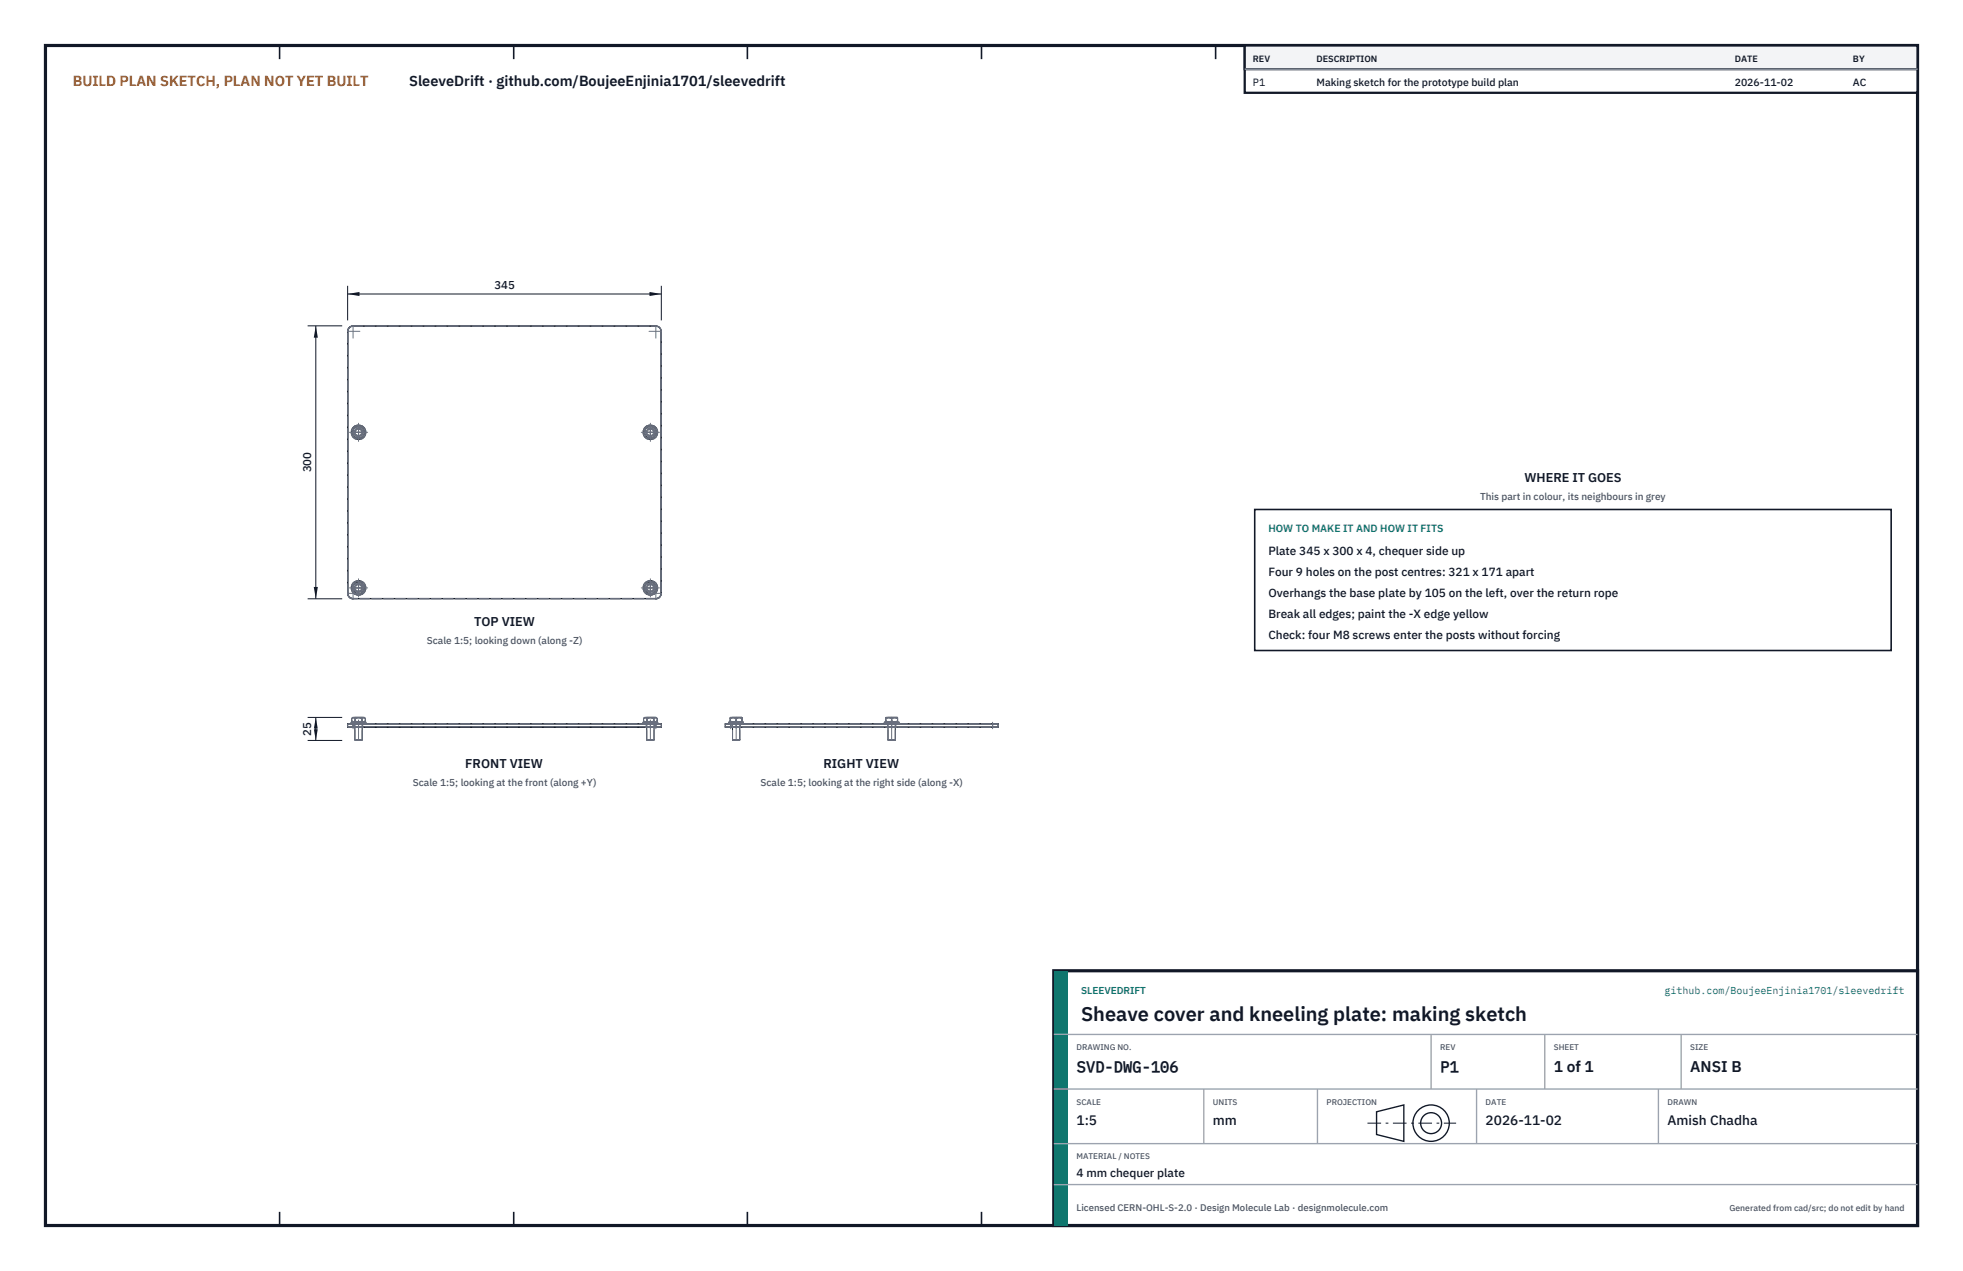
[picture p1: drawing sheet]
<svg xmlns="http://www.w3.org/2000/svg" width="432mm" height="279mm" viewBox="0 0 432 279" stroke-linecap="round" stroke-linejoin="round" font-family="sans-serif">
<path d="M10 10h411.8v259.4h-411.8z" fill="none" stroke="#111827" stroke-width=".7" stroke-linecap="butt"/>
<g fill="none" stroke="#111827" stroke-width=".35">
<path d="M61.5 10v3M113 10v3M164.4 10v3M215.9 10v3M267.4 10v3M318.9 10v3M370.3 10v3M61.5 266.4v3M113 266.4v3M164.4 266.4v3M215.9 266.4v3M267.4 266.4v3"/>
<path d="M318.9 266.4v3M370.3 266.4v3"/>
</g>
<g fill="none" stroke="#111727" stroke-width=".22">
<path d="M76.5 72.8h.1M76.5 72.8v57.6M77.7 71.6a1.2 1.2 0 0 0-1.2 1.2M77.7 71.7a1.12 1.12 0 0 0-1.2 1.1M77.7 71.6v.1M77.7 71.6h66.6M77.7 71.7h66.6M144.3 71.6a1.2 1.2 0 0 1 1.2 1.2M144.3 71.7a1.12 1.12 0 0 1 1.1 1.1M144.3 71.6v.1M145.4 72.8h.1M145.4 72.8v57.6"/>
<path d="M145.5 72.8v57.6M78.1 93.7h1a.96 .96 0 0 1 1 1 .92 .92 0 0 1-.2 1.2 .96 .96 0 0 1-1.3 .4 .88 .88 0 0 1-1-.8 .97 .97 0 0 1 .3-1.4zM142.3 93.7h1a.96 .96 0 0 1 1 1 .92 .92 0 0 1-.2 1.2 .96 .96 0 0 1-1.3 .4 .89 .89 0 0 1-1-.8 .97 .97 0 0 1 .3-1.4zM76.5 130.4a1.2 1.2 0 0 0 1.2 1.2M76.5 130.4h.1M76.5 130.4a1.12 1.12 0 0 0 1.2 1.2M77.7 131.6h.1M77.7 131.6h66.6M78.1 127.9h1a.96 .96 0 0 1 1 1 .92 .92 0 0 1-.2 1.2 .96 .96 0 0 1-1.3 .4 .89 .89 0 0 1-1-.8 .97 .97 0 0 1 .3-1.4zM142.3 127.9h1a.96 .96 0 0 1 1 1 .92 .92 0 0 1-.2 1.2 .96 .96 0 0 1-1.3 .4 .89 .89 0 0 1-1-.8 .97 .97 0 0 1 .3-1.4zM144.3 131.6h.1M145.4 130.4a1.12 1.12 0 0 1-1.1 1.2"/>
<path d="M145.4 130.4h.1M145.5 130.4a1.2 1.2 0 0 1-1.2 1.2M76.5 159.8l67.8 .1M76.5 159.2v.6M76.5 159.8h69M76.5 159.2h69M77.3 159.1v-.3h3.2v.3M77.4 158.5l.3 .2 .4-.2M77.4 158l.3-.2 .4 .2M77.4 158l.2-.3h2.5l.3 .3M77.4 158v.5M77.4 158.5l.2 .3"/>
<path d="M77.7 159.1v.8M78.1 159.9v2.7M78.1 158.5l.8 .2 .7-.2M78.1 158l.8-.2 .7 .2M78.1 158v.5M79.6 158.5l.4 .2 .4-.2M79.6 158l.4-.2 .4 .2M79.6 158v.5M79.7 159.9v2.7M80.4 158v.5M80.4 158.5l-.3 .3M141.5 159.1v-.3h3.2v.3"/>
<path d="M141.6 158.5l.3 .2 .4-.2M141.6 158l.3-.2 .4 .2M141.6 158l.2-.3h2.5l.3 .3M141.6 158v.5M141.6 158.5l.2 .3M142.3 159.9v2.7M142.3 158.5l.8 .2 .7-.2M142.3 158l.8-.2 .7 .2M142.3 158v.5M143.8 158.5l.4 .2 .4-.2M143.8 158l.4-.2 .4 .2M143.8 158v.5"/>
<path d="M143.9 159.9v2.7M144.3 159.1l-67.8 .1M144.3 159.1l1.2 .1M144.3 159.1v.8M144.6 158v.5M144.6 158.5l-.3 .3M145.5 159.8l-1.2 .1M145.5 159.2v.6M159.5 159.8l58.8 .1M159.5 159.8h60M159.5 159.2h60M159.5 159.2v.6"/>
<path d="M160.3 159.1v-.3h3.2v.3M160.6 158.5l.7 .2 .6-.2M160.6 158l.7-.2 .6 .2M160.7 158.8v-1.1h2.5v1.1M160.7 159.1v.8M161.1 159.9v2.7M161.9 158.5l.7 .2 .6-.2M161.9 158l.7-.2 .6 .2M161.9 158v.5M162.7 159.9v2.7M194.5 159.1v-.3h3.2v.3M194.8 158.5l.7 .2 .6-.2"/>
<path d="M194.8 158l.7-.2 .6 .2M194.9 158.8v-1.1h2.5v1.1M195.3 159.9v2.7M196.1 158.5l.7 .2 .6-.2M196.1 158l.7-.2 .6 .2M196.1 158v.5M196.9 159.9v2.7M218.3 159.1l-58.8 .1M218.3 159.1l1.2 .1M218.3 159.1v.8M219.5 159.8l-1.2 .1M219.5 159.2v.6"/>
<path d="M78.1 162.6h1.6M78.1 162.6l.1 .2h1.3l.2-.2M142.3 162.6h1.6M142.3 162.6l.1 .2h1.3l.2-.2M161.1 162.6h1.6M161.1 162.6l.2 .2h1.3l.1-.2M195.3 162.6h1.6M195.3 162.6l.2 .2h1.3l.1-.2"/>
<circle cx="78.9" cy="95" r="1.61"/>
<circle cx="78.9" cy="95" r="1.25"/>
<circle cx="143.1" cy="95" r="1.61"/>
<circle cx="143.1" cy="95" r="1.25"/>
<circle cx="78.9" cy="129.2" r="1.61"/>
<circle cx="78.9" cy="129.2" r="1.25"/>
<circle cx="143.1" cy="129.2" r="1.61"/>
<circle cx="143.1" cy="129.2" r="1.25"/>
</g>
<g fill="none" stroke="#6a7180" stroke-width=".22" stroke-dasharray="2.1 .5">
<path d="M76.5 72.8a1.2 1.2 0 0 1 1.2-1.2M76.5 72.8h.1M76.5 72.8a1.12 1.12 0 0 1 1.2-1.1M77.7 71.6h66.6M77.7 71.7h66.6M77.7 71.6v.1M144.3 71.6a1.2 1.2 0 0 1 1.2 1.2M144.3 71.7a1.12 1.12 0 0 1 1.1 1.1M144.3 71.6v.1M145.4 72.8v57.6M145.5 72.8v57.6M145.5 72.8h-.1"/>
<path d="M77.4 95l.7 1.3M78.1 96.3h1.5M78.1 93.7l-.7 1.3M79.6 96.3l.8-1.3M79.6 93.7h-1.5M80.4 95l-.8-1.3M141.6 95l.7 1.3M142.3 96.3h1.5M142.3 93.7l-.7 1.3M143.8 96.3l.8-1.3M143.8 93.7h-1.5M144.6 95l-.8-1.3"/>
<path d="M76.5 130.4v-57.6M76.5 130.4h.1M77.4 129.2l.7 1.3M77.7 131.6a1.2 1.2 0 0 1-1.2-1.2M77.7 131.6h.1M77.7 131.6a1.12 1.12 0 0 1-1.2-1.2M78.1 130.5h1.5M78.1 127.9l-.7 1.3M79.6 130.5l.8-1.3M79.6 127.9h-1.5M80.4 129.2l-.8-1.3M141.6 129.2l.7 1.3"/>
<path d="M142.3 130.5h1.5M142.3 127.9l-.7 1.3M143.8 130.5l.8-1.3M143.8 127.9h-1.5M144.3 131.6h-66.6M144.3 131.6h.1M144.6 129.2l-.8-1.3M145.4 130.4a1.12 1.12 0 0 1-1.1 1.2M145.5 130.4a1.2 1.2 0 0 1-1.2 1.2M145.5 130.4h-.1M76.5 159.8v-.6M76.5 159.8h1.2"/>
<path d="M76.5 159.2h1.2M76.5 159.9h1.2M76.5 159.1h1.2M77.3 159.1h3.2M77.3 158.8h3.2M77.3 158.8v.3M77.4 158l.3-.2 .4 .2M77.4 158.5l.3 .2 .4-.2M77.4 158.5v-.5M77.6 158.8h2.5M77.6 157.7h2.5M77.6 157.7l-.2 .3"/>
<path d="M77.7 159.9h2.1M77.7 159.1h66.6M77.7 159.8v-.6M77.7 159.8v.1M77.7 159.2v-.1M77.7 159.8h66.6M77.7 159.2h66.6M77.9 159.9h1.9M77.9 159.1h1.9M78 159.8l-.1 .1M78 159.2l-.1-.1M78 159.2v.6"/>
<path d="M78 159.8h1.8M78 159.2h1.8M78 159.1h1.7M78 158.8h1.7M78 158.8v.3M78.1 158.8h1.6M78.1 159.9v-1.1M78.1 158.5l-.4 .2-.3-.2M78.1 158.5v-.5M78.1 158l.8-.2 .7 .2M78.1 158.5l.8 .2 .7-.2M78.1 158l-.4-.2-.3 .2"/>
<path d="M79.6 158.5v-.5M79.6 158l.4-.2 .4 .2M79.6 158.5l-.7 .2-.8-.2M79.6 158.5l.4 .2 .4-.2M79.6 158l-.7-.2-.8 .2M79.7 158.8h-1.6M79.7 159.9v-1.1M79.7 159.1v-.3M79.7 159.1h-1.7M79.7 158.8h-1.7M79.8 159.8v.1M79.8 159.2v-.1"/>
<path d="M79.8 159.8v-.6M79.8 159.8h-1.8M79.8 159.2h-1.8M79.8 159.9h-1.9M79.8 159.1h-1.9M80.1 158.8h-2.5M80.1 157.7h-2.5M80.4 158.5l-.4 .2-.4-.2M80.4 158.5v-.5M80.4 158l-.4-.2-.4 .2M80.4 158l-.3-.3M80.5 159.1h-3.2"/>
<path d="M80.5 158.8h-3.2M80.5 159.1v-.3M141.5 159.1h3.2M141.5 158.8h3.2M141.5 158.8v.3M141.6 158l.3-.2 .4 .2M141.6 158.5l.3 .2 .4-.2M141.6 158.5v-.5M141.8 158.8h2.5M141.8 157.7h2.5M141.8 157.7l-.2 .3M142.1 159.9h1.9"/>
<path d="M142.1 159.1h1.9M142.2 159.8l-.1 .1M142.2 159.2l-.1-.1M142.2 159.2v.6M142.2 159.8h1.8M142.2 159.2h1.8M142.2 159.1h1.7M142.2 158.8h1.7M142.2 158.8v.3M142.3 159.9h1.6M142.3 158.8h1.6M142.3 159.9v-1.1"/>
<path d="M142.3 158.5l-.4 .2-.3-.2M142.3 158.5v-.5M142.3 158l.8-.2 .7 .2M142.3 158.5l.8 .2 .7-.2M142.3 158l-.4-.2-.3 .2M143.8 158.5v-.5M143.8 158l.4-.2 .4 .2M143.8 158.5l-.7 .2-.8-.2M143.8 158.5l.4 .2 .4-.2M143.8 158l-.7-.2-.8 .2M143.9 158.8h-1.6M143.9 159.9v-1.1"/>
<path d="M143.9 159.1v-.3M143.9 159.1h-1.7M143.9 158.8h-1.7M144 159.8v.1M144 159.2v-.1M144 159.8v-.6M144 159.8h-1.8M144 159.2h-1.8M144 159.9h-1.9M144 159.1h-1.9M144.3 159.9h1.1M144.3 159.1h1.1"/>
<path d="M144.3 159.8v-.6M144.3 159.8v.1M144.3 159.8h1.2M144.3 159.2v-.1M144.3 159.2h1.2M144.3 158.8h-2.5M144.3 157.7h-2.5M144.6 158.5l-.4 .2-.4-.2M144.6 158.5v-.5M144.6 158l-.4-.2-.4 .2M144.6 158l-.3-.3M144.7 159.1h-3.2"/>
<path d="M144.7 158.8h-3.2M144.7 159.1v-.3M145.5 159.8v-.6M159.5 159.8v-.6M159.5 159.8h1.2M159.5 159.2h1.2M159.6 159.9h1.1M159.6 159.1h1.1M160.3 159.1h1.6M160.3 158.8h1.6M160.3 158.8v.3M160.6 158.5l.7 .2 .6-.2"/>
<path d="M160.6 158.5v.2M160.6 158.7v-.2M160.6 158v-.2M160.6 157.8v.2M160.6 158l.7-.2 .6 .2M160.6 158.5v-.5M160.7 158.8h1.2M160.7 157.7h1.2M160.7 157.7l-.1 .1M160.7 159.9h57.6M160.7 159.1h57.6M160.7 159.8v-.6"/>
<path d="M160.7 159.8h57.6M160.7 159.2h57.6M160.7 159.8v.1M160.7 159.2v-.1M161 159.9h.9M161 159.1h.9M161 159.8v.1M161 159.2v-.1M161 159.2v.6M161 159.8h.9M161 159.2h.9M161.1 159.1h.8"/>
<path d="M161.1 158.8h.8M161.1 158.8v.3M161.1 159.9v-1.1M161.9 159.9h1M161.9 159.1h1M161.9 159.1h1.6M161.9 158.8h1.6M161.9 159.1h.9M161.9 158.8h.9M161.9 158.5l.7 .2 .6-.2M161.9 158.5v-.5M161.9 158.5l-.6 .2-.7-.2"/>
<path d="M161.9 158.8h1.3M161.9 158l-.6-.2-.7 .2M161.9 158l.7-.2 .6 .2M161.9 157.7h1.3M161.9 158.8h.8M161.9 159.8h.9M161.9 159.2h.9M162.7 158.8h-1.6M162.7 159.9v-1.1M162.8 159.1h-1.7M162.8 158.8h-1.7M162.8 158.8v.3"/>
<path d="M162.8 159.8l.1 .1M162.8 159.2l.1-.1M162.8 159.2v.6M162.8 159.8h-1.8M162.8 159.2h-1.8M162.9 159.9h-1.9M162.9 159.1h-1.9M163.2 158.8h-2.5M163.2 157.7h-2.5M163.2 158.8v-.1M163.2 157.7v.1M163.2 158.5v-.5"/>
<path d="M163.2 158l-.6-.2-.7 .2M163.2 158.5l-.6 .2-.7-.2M163.2 158.5v.2M163.2 158.7v-.2M163.2 158v-.2M163.2 157.8v.2M163.5 159.1h-3.2M163.5 158.8h-3.2M163.5 158.8v.3M194.5 159.1h1.6M194.5 158.8h1.6M194.5 158.8v.3"/>
<path d="M194.8 158.5l.7 .2 .6-.2M194.8 158.5v.2M194.8 158.7v-.2M194.8 158v-.2M194.8 157.8v.2M194.8 158l.7-.2 .6 .2M194.8 158.5v-.5M194.9 158.8h1.2M194.9 157.7h1.2M194.9 158.8l-.1-.1M194.9 157.7l-.1 .1M195.2 159.9h.9"/>
<path d="M195.2 159.1h.9M195.2 159.8v.1M195.2 159.2v-.1M195.2 159.2v.6M195.2 159.8h.9M195.2 159.2h.9M195.3 159.1h.8M195.3 158.8h.8M195.3 158.8v.3M195.3 159.9v-1.1M196.1 159.9h1M196.1 159.1h1"/>
<path d="M196.1 159.1h1.6M196.1 158.8h1.6M196.1 159.1h.9M196.1 158.8h.9M196.1 158.5l.7 .2 .6-.2M196.1 158.5v-.5M196.1 158.5l-.6 .2-.7-.2M196.1 158.8h1.3M196.1 158l-.6-.2-.7 .2M196.1 158l.7-.2 .6 .2M196.1 157.7h1.3M196.1 158.8h.8"/>
<path d="M196.1 159.8h.9M196.1 159.2h.9M196.9 158.8h-1.6M196.9 159.9v-1.1M197 159.1h-1.7M197 158.8h-1.7M197 158.8v.3M197 159.8l.1 .1M197 159.2l.1-.1M197 159.2v.6M197 159.8h-1.8M197 159.2h-1.8"/>
<path d="M197.1 159.9h-1.9M197.1 159.1h-1.9M197.4 158.8h-2.5M197.4 157.7h-2.5M197.4 158.8v-.1M197.4 157.7v.1M197.4 158.5v-.5M197.4 158l-.6-.2-.7 .2M197.4 158.5l-.6 .2-.7-.2M197.4 158.5v.2M197.4 158.7v-.2M197.4 158v-.2"/>
<path d="M197.4 157.8v.2M197.7 159.1h-3.2M197.7 158.8h-3.2M197.7 158.8v.3M218.3 159.9h1.2M218.3 159.1h1.2M218.3 159.8v-.6M218.3 159.8v.1M218.3 159.2v-.1M218.3 159.8h1.2M218.3 159.2h1.2M219.5 159.8v-.6"/>
<path d="M78.1 162.6h1.6M78.1 162.6v-3.8M78.2 162.8h1.3M78.2 162.8l-.1-.2M79.5 162.8h-1.3M79.7 162.6h-1.6M79.7 162.6v-3.8M79.7 162.6l-.2 .2M142.3 162.6h1.6M142.3 162.6v-3.8M142.4 162.8h1.3M142.4 162.8l-.1-.2"/>
<path d="M143.7 162.8h-1.3M143.9 162.6h-1.6M143.9 162.6v-3.8M143.9 162.6l-.2 .2M161.1 162.6h.8M161.1 162.6v-3.8M161.3 162.8h.6M161.3 162.8l-.2-.2M161.9 162.6h.8M161.9 162.8h.7M162.6 162.8h-1.3M162.6 162.8l.1-.2"/>
<path d="M162.7 162.6h-1.6M162.7 162.6v-3.8M195.3 162.6h.8M195.3 162.6v-3.8M195.5 162.8h.6M195.5 162.8l-.2-.2M196.1 162.6h.8M196.1 162.8h.7M196.8 162.8h-1.3M196.8 162.8l.1-.2M196.9 162.6h-1.6M196.9 162.6v-3.8"/>
<circle cx="78.9" cy="95" r="1.61"/>
<circle cx="78.9" cy="95" r="1.25"/>
<circle cx="78.9" cy="95" r=".99"/>
<circle cx="78.9" cy="95" r=".91"/>
<circle cx="78.9" cy="95" r=".87"/>
<circle cx="78.9" cy="95" r=".81"/>
<circle cx="78.9" cy="95" r=".68"/>
<circle cx="143.1" cy="95" r="1.61"/>
<circle cx="143.1" cy="95" r="1.25"/>
<circle cx="143.1" cy="95" r=".99"/>
<circle cx="143.1" cy="95" r=".91"/>
<circle cx="143.1" cy="95" r=".87"/>
<circle cx="143.1" cy="95" r=".81"/>
<circle cx="143.1" cy="95" r=".68"/>
<circle cx="78.9" cy="129.2" r="1.61"/>
<circle cx="78.9" cy="129.2" r="1.25"/>
<circle cx="78.9" cy="129.2" r=".99"/>
<circle cx="78.9" cy="129.2" r=".91"/>
<circle cx="78.9" cy="129.2" r=".87"/>
<circle cx="78.9" cy="129.2" r=".81"/>
<circle cx="78.9" cy="129.2" r=".68"/>
<circle cx="143.1" cy="129.2" r="1.61"/>
<circle cx="143.1" cy="129.2" r="1.25"/>
<circle cx="143.1" cy="129.2" r=".99"/>
<circle cx="143.1" cy="129.2" r=".91"/>
<circle cx="143.1" cy="129.2" r=".87"/>
<circle cx="143.1" cy="129.2" r=".81"/>
<circle cx="143.1" cy="129.2" r=".68"/>
</g>
<g fill="none" stroke="#6a7180" stroke-width=".22" stroke-dasharray="4.2 .5 0 .5">
<path d="M76.5 72.8h2.7M77.7 74.3v-2.7M142.8 72.8h2.7M144.3 74.3v-2.7M76.9 95h4M77.7 95h2.3M77.8 95h2.1M77.9 95h2M78.9 97v-4M78.9 96.2v-2.3M78.9 96.1v-2.1M78.9 96v-2"/>
<path d="M141.1 95h4M141.9 95h2.3M142 95h2.1M142.1 95h2M143.1 97v-4M143.1 96.2v-2.3M143.1 96.1v-2.1M143.1 96v-2M76.5 130.4h2.7M76.9 129.2h4M77.7 131.6v-2.7M77.7 129.2h2.3"/>
<path d="M77.8 129.2h2.1M77.9 129.2h2M78.9 131.2v-4M78.9 130.4v-2.3M78.9 130.3v-2.1M78.9 130.2v-2M141.1 129.2h4M141.9 129.2h2.3M142 129.2h2.1M142.1 129.2h2M142.8 130.4h2.7M143.1 131.2v-4"/>
<path d="M143.1 130.4v-2.3M143.1 130.3v-2.1M143.1 130.2v-2M144.3 131.6v-2.7M77.7 158.8v1.4M78.9 158.9v1.2M78.9 158.5v.9M78.9 158.3v1.3M143.1 158.9v1.2M143.1 158.5v.9M143.1 158.3v1.3M144.3 158.8v1.4"/>
<path d="M160.7 158.8v1.4M161.9 158.9v1.2M161.9 158.5v.9M161.9 158.3v1.3M196.1 158.9v1.2M196.1 158.5v.9M196.1 158.3v1.3M218.3 158.8v1.4M78.9 162.8v-4.5M143.1 162.8v-4.5M161.9 162.8v-4.5M196.1 162.8v-4.5"/>
</g>
<path d="M76.5 62.8v7.6M76.5 64.6h69M145.5 62.8v7.6" fill="none" stroke="#111827" stroke-width=".22"/>
<path d="M76.5 64.6l2.6-.4v.9zM142.9 64.2v.9l2.6-.5z" fill="#111827"/>
<path d="M67.7 71.6h7.6M69.5 71.6v60M67.7 131.6h7.6" fill="none" stroke="#111827" stroke-width=".22"/>
<path d="M69.5 71.6l-.5 2.6h.9zM69 129h.9l-.4 2.6z" fill="#111827"/>
<path d="M67.7 157.7h7.6M69.5 157.7v5.1M67.7 162.8h7.6" fill="none" stroke="#111827" stroke-width=".22"/>
<path d="M69.5 157.7l-.5 2.6h.9zM69 160.2h.9l-.4 2.6z" fill="#111827"/>
<path d="M276 112h140v31h-140z" fill="#fff" stroke="#111827" stroke-width=".35"/>
<path d="M273.8 10h148v10.4h-148z" fill="#fff" stroke="#111827" stroke-width=".5"/>
<path d="M273.8 10h148v5.2h-148z" fill="#f3f4f6" stroke="#111827" stroke-width=".5"/>
<path d="M273.8 15.2h148" fill="none" stroke="#9ca3af" stroke-width=".3"/>
<path d="M231.8 213.4h190v56h-190z" fill="#fff" stroke="#111827" stroke-width=".7" stroke-linecap="butt"/>
<path d="M231.8 213.4h3v56h-3z" fill="#0f766e"/>
<path d="M231.8 227.4h190M231.8 239.4h190M264.8 239.4v12M289.8 239.4v12M314.8 227.4v12M324.8 239.4v12M339.8 227.4v12M364.8 239.4v12M369.8 227.4v12M231.8 251.4h190M231.8 260.4h190" fill="none" stroke="#9ca3af" stroke-width=".3"/>
<g fill="none" stroke="#111827" stroke-width=".3">
<path d="M302.8 244.4l6-1.5v8l-6-1.5z"/>
<circle cx="314.8" cy="246.9" r="4"/>
<circle cx="314.8" cy="246.9" r="2.3"/>
</g>
<path d="M300.8 246.9h19.5" fill="none" stroke="#111827" stroke-width=".22" stroke-dasharray="3 1 .6 1" stroke-linecap="butt"/>
<text font-size="4.4" fill="#111827" x="237.8" y="224.4">Sheave cover and kneeling plate: making sketch</text>
<g font-size="3.4" fill="#111827">
<text x="236.8" y="235.6">SVD-DWG-106</text>
<text x="316.8" y="235.6">P1</text>
<text x="341.8" y="235.6">1 of 1</text>
<text x="371.8" y="235.6">ANSI B</text>
</g>
<text font-size="3.2" fill="#b45309" x="16" y="19">BUILD PLAN SKETCH, PLAN NOT YET BUILT</text>
<text font-size="3.2" fill="#111827" x="90" y="19">SleeveDrift · github.com/BoujeeEnjinia1701/sleevedrift</text>
<g font-size="3" fill="#111827">
<text x="236.8" y="247.2">1:5</text>
<text x="266.8" y="247.2">mm</text>
<text x="326.8" y="247.2">2026-11-02</text>
<text x="366.8" y="247.2">Amish Chadha</text>
</g>
<g font-size="2.8" fill="#111827">
<text x="335.3" y="106">WHERE IT GOES</text>
<text x="104.3" y="137.7">TOP VIEW</text>
<text x="102.4" y="168.8">FRONT VIEW</text>
<text x="181.1" y="168.8">RIGHT VIEW</text>
</g>
<g font-size="2.6" fill="#111827">
<text x="279" y="122">Plate 345 x 300 x 4, chequer side up</text>
<text x="279" y="126.6">Four 9 holes on the post centres: 321 x 171 apart</text>
<text x="279" y="131.2">Overhangs the base plate by 105 on the left, over the return rope</text>
<text x="279" y="135.8">Break all edges; paint the -X edge yellow</text>
<text x="279" y="140.4">Check: four M8 screws enter the posts without forcing</text>
<text x="236.8" y="258.8">4 mm chequer plate</text>
</g>
<g font-size="2.5" fill="#111827">
<text x="108.8" y="63.6">345</text>
<text x="68.5" y="103.9" transform="rotate(-90 68.5 103.9)">300</text>
<text x="68.5" y="161.7" transform="rotate(-90 68.5 161.7)">25</text>
</g>
<g font-size="2.3" fill="#111827">
<text x="275.6" y="18.8">P1</text>
<text x="289.6" y="18.8">Making sketch for the prototype build plan</text>
<text x="381.6" y="18.8">2026-11-02</text>
<text x="407.6" y="18.8">AC</text>
</g>
<text font-size="2.3" fill="#0f766e" x="279" y="117">HOW TO MAKE IT AND HOW IT FITS</text>
<g font-size="2.2" fill="#4b5563">
<text x="325.6" y="110">This part in colour, its neighbours in grey</text>
<text x="93.9" y="141.7">Scale 1:5; looking down (along -Z)</text>
<text x="90.8" y="172.8">Scale 1:5; looking at the front (along +Y)</text>
<text x="167.3" y="172.8">Scale 1:5; looking at the right side (along -X)</text>
</g>
<g font-size="2.2" fill="#0f766e">
<text x="237.8" y="218.4">SLEEVEDRIFT</text>
<text x="366.2" y="218.4">github.com/BoujeeEnjinia1701/sleevedrift</text>
</g>
<text font-size="2.1" fill="#4b5563" x="236.8" y="266.2">Licensed CERN-OHL-S-2.0 · Design Molecule Lab · designmolecule.com</text>
<g font-size="2" fill="#111827">
<text x="275.6" y="13.6">REV</text>
<text x="289.6" y="13.6">DESCRIPTION</text>
<text x="381.6" y="13.6">DATE</text>
<text x="407.6" y="13.6">BY</text>
</g>
<text font-size="1.9" fill="#4b5563" x="380.4" y="266.2">Generated from cad/src; do not edit by hand</text>
<g font-size="1.8" fill="#4b5563">
<text x="236.8" y="230.8">DRAWING NO.</text>
<text x="316.8" y="230.8">REV</text>
<text x="341.8" y="230.8">SHEET</text>
<text x="371.8" y="230.8">SIZE</text>
<text x="236.8" y="242.8">SCALE</text>
<text x="266.8" y="242.8">UNITS</text>
<text x="291.8" y="242.8">PROJECTION</text>
<text x="326.8" y="242.8">DATE</text>
<text x="366.8" y="242.8">DRAWN</text>
<text x="236.8" y="254.8">MATERIAL / NOTES</text>
</g>
</svg>
